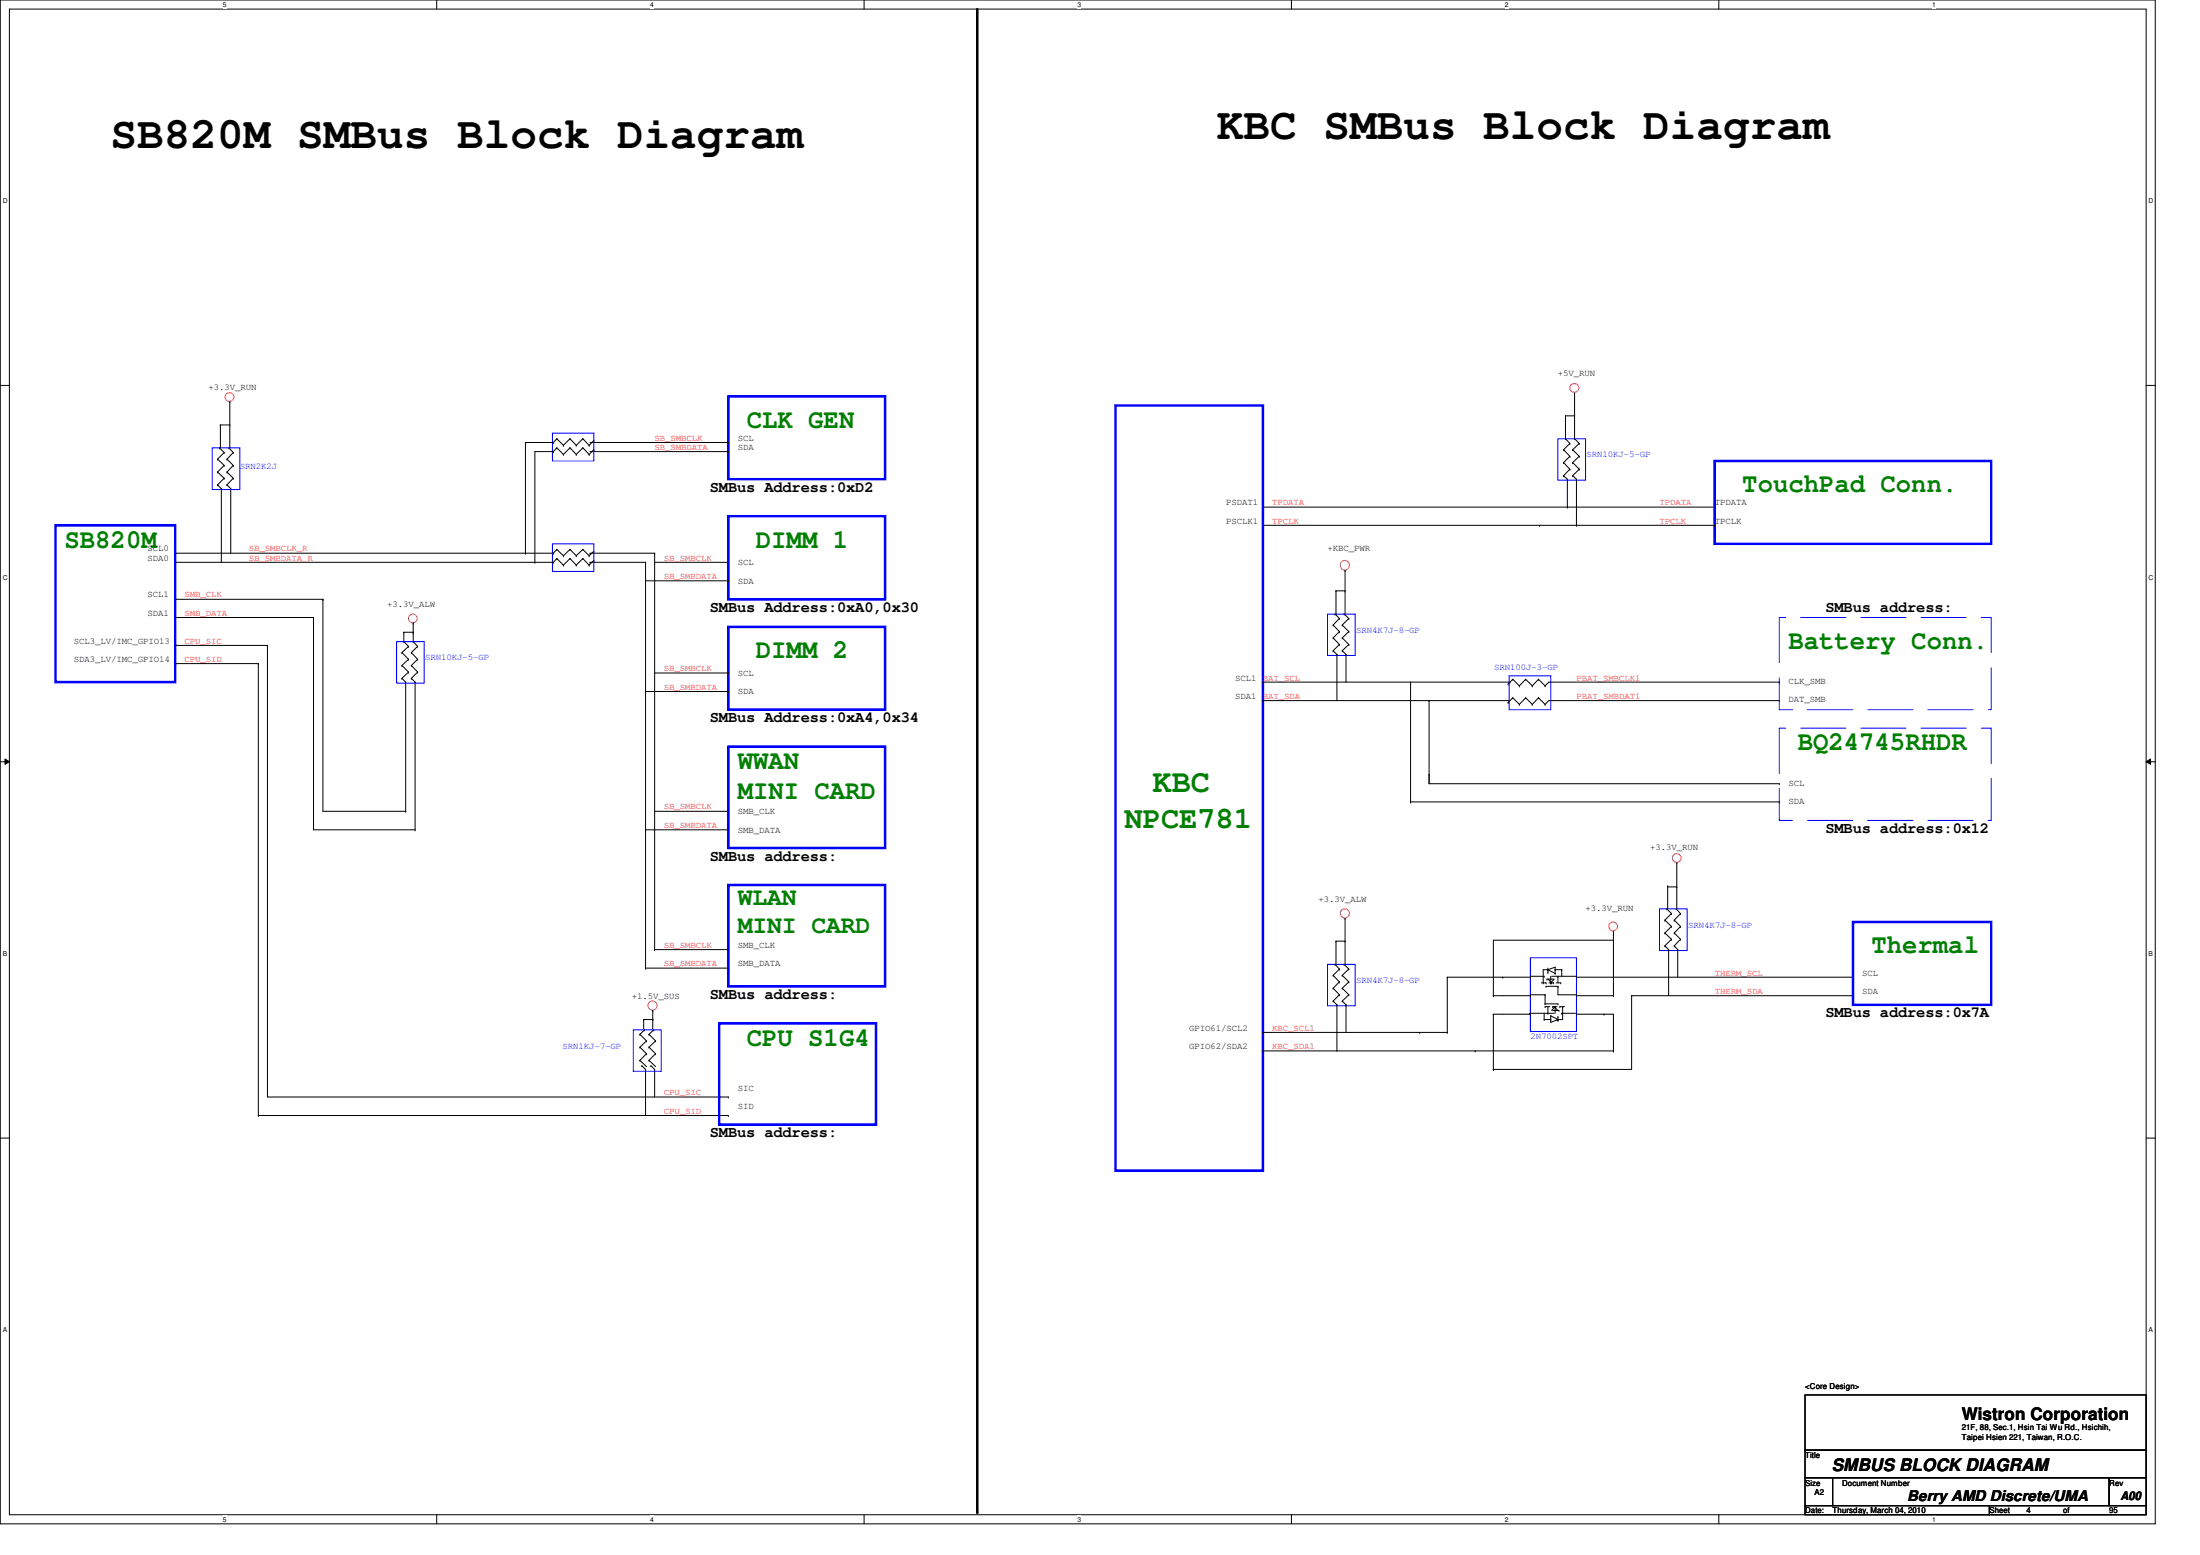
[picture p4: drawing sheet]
<svg xmlns="http://www.w3.org/2000/svg" width="297mm" height="210mm" viewBox="0 0 297 210" stroke-linecap="round" stroke-linejoin="round" font-family="sans-serif">
<path d="M0 0h291v205.7h-291zM1.3 1.2h288.5v203.3h-288.5z" fill="none" stroke="#000" stroke-width=".14"/>
<g fill="#fff">
<path d="M30.1 .1h.5v1h-.5z"/>
<path d="M30.1 204.6h.5v1h-.5z"/>
</g>
<path d="M59 0v1.2M59 204.5v1.2" fill="none" stroke="#000" stroke-width=".14"/>
<g fill="#fff">
<path d="M87.8 .1h.5v1h-.5z"/>
<path d="M87.8 204.6h.5v1h-.5z"/>
</g>
<path d="M116.7 0v1.2M116.7 204.5v1.2" fill="none" stroke="#000" stroke-width=".14"/>
<g fill="#fff">
<path d="M145.5 .1h.5v1h-.5z"/>
<path d="M145.5 204.6h.5v1h-.5z"/>
</g>
<path d="M174.4 0v1.2M174.4 204.5v1.2" fill="none" stroke="#000" stroke-width=".14"/>
<g fill="#fff">
<path d="M203.2 .1h.5v1h-.5z"/>
<path d="M203.2 204.6h.5v1h-.5z"/>
</g>
<path d="M232.1 0v1.2M232.1 204.5v1.2" fill="none" stroke="#000" stroke-width=".14"/>
<g fill="#fff">
<path d="M260.9 .1h.5v1h-.5z"/>
<path d="M260.9 204.6h.5v1h-.5z"/>
<path d="M.4 26.6h.6v1h-.6z"/>
<path d="M290.1 26.6h.6v1h-.6z"/>
<path d="M.4 77.4h.6v1h-.6z"/>
<path d="M290.1 77.4h.6v1h-.6z"/>
</g>
<path d="M0 52h1.3M289.8 52h1.2" fill="none" stroke="#000" stroke-width=".14"/>
<g fill="#fff">
<path d="M.4 128.2h.6v1h-.6z"/>
<path d="M290.1 128.2h.6v1h-.6z"/>
</g>
<path d="M0 102.8h1.3M.7 102.4l.6 .4-.6 .4zM289.8 102.8l.6-.4v.8zM289.8 102.8h1.2" fill="none" stroke="#000" stroke-width=".14"/>
<path d="M.7 102.4l.6 .4-.6 .4zM289.8 102.8l.6-.4v.8z" fill="#000"/>
<g fill="#fff">
<path d="M.4 179h.5v1h-.5z"/>
<path d="M290.1 179h.6v1h-.6z"/>
</g>
<g fill="none" stroke="#000" stroke-width=".14">
<path d="M29.8 57.4h.1M29.8 57.4v3.1M29.8 57.4h1.2M31 54.2h.1M31 57.4h.1M31 54.2v6.3M74.7 59.7h.1M74.7 59.7h-3.8v15M75.2 59.2h.1M75.2 59.2l-.5 .5M75.2 59.2l.9 .9M77 59.2h.1"/>
<path d="M77 59.2l-.9 .9M77 59.2l.8 .9M78.7 59.2h.1M78.7 59.2l-.9 .9M78.7 59.2l.8 .9M79.7 59.7h18.6M80.2 59.5h.1M80.2 59.5l-.7 .6M98.3 59.7h.1M211.4 59.2h.1M211.4 56.1h.1M211.4 59.2l.6 .7"/>
<path d="M211.4 56.1v3.1M211.4 56.1h1.2M212 59.9h.1M212 59.9l-.9 .8M212.6 59.2h.1M212.6 53h.1M212.6 56.1h.1M212.6 59.2l.6 .7M212.6 53v6.2M213.2 59.9h.1M213.2 59.9l-.9 .8M23.7 74.7h51"/>
<path d="M23.7 75.9h51M29.4 65.4h.1M29.4 63.7h.1M29.4 62h.1M29.4 65.4l.5 .6M29.4 63.7l.9 .9M29.4 62l.9 .8M29.6 60.5h.1M29.6 60.5l.7 .6M29.9 66h.1M29.9 66v9.9M30.3 64.6h.1"/>
<path d="M30.3 62.8h.1M30.3 61.1h.1M30.3 64.6l-.9 .8M30.3 62.8l-.9 .9M30.3 61.1l-.9 .9M30.6 65.4h.1M30.6 63.7h.1M30.6 62h.1M30.6 65.4l.6 .6M30.6 63.7l.9 .9M30.6 62l.9 .8M30.9 60.5h.1"/>
<path d="M30.9 60.5l.6 .6M31.2 66h.1M31.2 66v8.7M31.5 64.6h.1M31.5 62.8h.1M31.5 61.1h.1M31.5 64.6l-.9 .8M31.5 62.8l-.9 .9M31.5 61.1l-.9 .9M70.9 74.7h.1M72.2 75.9h.1M74.7 74.7h.1"/>
<path d="M74.7 75.9h.1M74.7 61h.1M74.7 61h-2.5v14.9M75.2 75.4h.1M75.2 74.2h.1M75.2 60.5h.1M75.2 75.4l-.5 .5M75.2 74.2l-.5 .5M75.2 75.4l.9 .9M75.2 74.2l.9 .8M75.2 60.5l-.5 .5M75.2 60.5l.9 .8"/>
<path d="M76.1 76.3h.1M76.1 75h.1M76.1 61.3h.1M76.1 60.1h.1M77 75.4h.1M77 74.2h.1M77 60.5h.1M77 75.4l-.9 .9M77 75.4l.8 .9M77 74.2l-.9 .8M77 74.2l.8 .8M77 60.5l-.9 .8"/>
<path d="M77 60.5l.8 .8M77.8 76.3h.1M77.8 75h.1M77.8 61.3h.1M77.8 60.1h.1M78.7 75.4h.1M78.7 74.2h.1M78.7 60.5h.1M78.7 75.4l-.9 .9M78.7 75.4l.8 .9M78.7 74.2l-.9 .8M78.7 74.2l.8 .8"/>
<path d="M78.7 60.5l-.9 .8M78.7 60.5l.8 .8M79.5 76.3h.1M79.5 75h.1M79.5 61.3h.1M79.5 60.1h.1M79.7 74.7h.1M79.7 75.9h.1M79.7 74.7h8.7M79.7 75.9h7.5M79.7 61h18.6M80.2 75.6h.1"/>
<path d="M80.2 74.4h.1M80.2 60.7h.1M80.2 75.6l-.7 .7M80.2 74.4l-.7 .6M80.2 60.7l-.7 .6M87.2 75.9h.1M87.2 75.9v54.8M87.2 78.4h11.1M88.4 75.9h.1M88.4 74.7h.1M88.4 74.7v53.5M88.4 75.9h9.9"/>
<path d="M98.3 75.9h.1M98.3 78.4h.1M98.3 61h.1M170.5 68.5h.1M170.5 70.9h.1M170.5 70.9h61M170.5 68.5h61M180.4 79.8h.1M180.4 79.8v3.1M180.4 79.8h1.2M181.6 77h.1M181.6 79.8h.1"/>
<path d="M181.6 77v5.9M207.9 70.9h.1M211.1 64.2h.1M211.1 62.4h.1M211.1 60.7h.1M211.1 64.2l.5 .5v3.8M211.1 62.4l.9 .9M211.1 60.7l.9 .9M211.6 68.5h.1M212 63.3h.1M212 61.6h.1M212 63.3l-.9 .9"/>
<path d="M212 61.6l-.9 .8M212.3 64.2h.1M212.3 62.4h.1M212.3 60.7h.1M212.3 64.2l.5 .5v6.2M212.3 62.4l.9 .9M212.3 60.7l.9 .9M212.8 70.9h.1M213.2 63.3h.1M213.2 61.6h.1M213.2 63.3l-.9 .9M213.2 61.6l-.9 .8"/>
<path d="M231.5 68.5h.1M231.5 70.9h.1M23.7 80.9h19.9M23.7 83.4h18.6M23.7 89.6h11.2M23.7 87.1h12.4M34.9 89.6h.1M34.9 89.6v61M36.1 87.1h.1M36.1 87.1v61h62.2M42.3 83.4h.1M42.3 83.4v28.6h13.7"/>
<path d="M43.6 80.9h.1M43.6 80.9v28.6h11.2M54.3 91.6h.1M54.3 89.8h.1M54.3 88.1h.1M54.3 91.6l.5 .5M54.3 89.8l.9 .9M54.3 88.1l.9 .9M54.5 86.6h.1M54.5 85.3h.1M54.5 86.6l.7 .6M54.5 85.3v1.3"/>
<path d="M54.5 85.3h1.3M54.8 92.1h.1M54.8 92.1v17.4M55.2 90.7h.1M55.2 89h.1M55.2 87.2h.1M55.2 90.7l-.9 .9M55.2 89l-.9 .8M55.2 87.2l-.9 .9M55.5 91.6h.1M55.5 89.8h.1M55.5 88.1h.1"/>
<path d="M55.5 91.6l.5 .5M55.5 89.8l.9 .9M55.5 88.1l.9 .9M55.8 86.6h.1M55.8 85.3h.1M55.8 84.1h.1M55.8 86.6l.6 .6M55.8 84.1v2.5M56 92.1h.1M56 92.1v19.9M56.4 90.7h.1M56.4 89h.1"/>
<path d="M56.4 87.2h.1M56.4 90.7l-.9 .9M56.4 89l-.9 .8M56.4 87.2l-.9 .9M87.2 93.3h11.1M88.4 90.8h9.9M98.3 90.8h.1M98.3 93.3h.1M170.5 92.1h.1M170.5 94.6h.1M170.5 92.1h33.4M170.5 94.6h33.2"/>
<path d="M180 87.8h.1M180 86.1h.1M180 84.4h.1M180 87.8l.5 .5M180 86.1l.8 .9M180 84.4l.8 .9M180.3 82.9h.1M180.3 82.9l.5 .6M180.5 88.3h.1M180.5 88.3v6.3M180.8 87h.1M180.8 85.3h.1"/>
<path d="M180.8 83.5h.1M180.8 87l-.8 .8M180.8 85.3l-.8 .8M180.8 83.5l-.8 .9M181.2 87.8h.1M181.2 86.1h.1M181.2 84.4h.1M181.2 87.8l.5 .5M181.2 86.1l.9 .9M181.2 84.4l.9 .9M181.5 82.9h.1M181.5 82.9l.6 .6"/>
<path d="M181.7 88.3h.1M181.7 88.3v3.8M182.1 87h.1M182.1 85.3h.1M182.1 83.5h.1M182.1 87l-.9 .8M182.1 85.3l-.9 .8M182.1 83.5l-.9 .9M190.5 92.1h.1M190.5 92.1v16.1M193 94.6h.1M193 94.6v11.2h47.2"/>
<path d="M203.6 92.3h.1M203.6 94.8h.1M203.9 92.1h.1M204.3 91.7h.1M204.3 94.2h.1M204.3 91.7l.8 .9M204.3 91.7l-.7 .6M204.3 94.2l.8 .9M204.3 94.2l-.7 .6M205.1 92.6h.1M205.1 95.1h.1M206 91.7h.1"/>
<path d="M206 94.2h.1M206 91.7l.9 .9M206 91.7l-.9 .9M206 94.2l.9 .9M206 94.2l-.9 .9M206.9 92.6h.1M206.9 95.1h.1M207.7 91.7h.1M207.7 94.2h.1M207.7 91.7l.9 .9M207.7 91.7l-.8 .9M207.7 94.2l.9 .9"/>
<path d="M207.7 94.2l-.8 .9M208.6 92.6h.1M208.6 95.1h.1M240.2 92.1h.1M240.2 94.6h.1M240.2 92.1h-31.1l-.5 .5M240.2 94.6h-31.1l-.5 .5M54.8 109.5h.1M56 112h.1M87.2 112h.1M87.2 112h11.1M88.4 109.5h.1"/>
<path d="M88.4 109.5h9.9M190.5 108.2h.1M190.5 108.2h49.7M193 104.5h.1M225.2 119.6h.1M225.2 119.6v3.1M225.2 119.7h1.2M226.4 116.5h.1M226.4 119.7h.1M226.4 116.5v6.2M240.2 105.8h.1M240.2 108.2h.1"/>
<path d="M86.4 139.6h.1M86.4 139.6l.9 .9M86.9 137.6h.1M86.9 137.6h1.2M86.9 137.6v1.3M87 139h.1M87 139l-.6 .6M87.2 130.7h.1M87.2 130.7h11.1M87.6 139.6h.1M87.6 139.6l.9 .9M88.1 137.6h.1"/>
<path d="M88.1 136.4h.1M88.1 136.4v2.5M88.3 139h.1M88.3 139l-.7 .6M88.4 128.2h.1M88.4 128.2h9.9M170.5 139.4h.1M170.5 139.4h24.9M180 135.1h.1M180 133.4h.1M180 131.7h.1M180 135.1l.5 .5"/>
<path d="M180 133.4l.8 .9M180 131.7l.8 .8M180.3 130.2h.1M180.3 130.2l.5 .6M180.4 127h.1M180.4 127v3.2M180.4 127h1.2M180.5 135.6h.1M180.5 135.6v6.3M180.8 134.3h.1M180.8 132.5h.1M180.8 130.8h.1"/>
<path d="M180.8 134.3l-.8 .8M180.8 132.5l-.8 .9M180.8 130.8l-.8 .9M181.2 135.1h.1M181.2 133.4h.1M181.2 131.7h.1M181.2 135.1l.5 .5M181.2 133.4l.9 .9M181.2 131.7l.9 .8M181.5 130.2h.1M181.5 130.2l.6 .6M181.6 124h.1"/>
<path d="M181.6 127h.1M181.6 124v6.2M181.7 135.6h.1M181.7 135.6v3.8M182.1 134.3h.1M182.1 132.5h.1M182.1 130.8h.1M182.1 134.3l-.9 .8M182.1 132.5l-.9 .9M182.1 130.8l-.9 .9M191.7 139.4h.1M195.4 139.4h.1"/>
<path d="M195.4 131.9h.1M195.4 131.9v7.5M195.4 131.9h11.2M201.6 136.9h.1M201.6 134.4h.1M201.6 134.4h5M201.6 136.9h5M201.6 136.9v7.5M202.9 131.9h.1M206.5 136.8h.1M206.5 136.8h3.3M206.6 136.9h.1"/>
<path d="M206.6 134.4h.1M206.6 131.9h.1M206.6 131.8h1.9M206.6 134.3h2M208.1 132.7h.6M208.4 132.7h.1M208.5 131.8h.1M208.5 137.6h.1M208.5 137.6h.9M208.5 136.8v.8M208.6 134.3h.1M208.6 135.5h.1"/>
<path d="M208.6 135.9h.1M208.6 134.3v1.2M208.6 135.5h1.8M208.6 135.9h.6M208.7 132.7h.1M208.7 133.1h.1M208.7 133.1h1.7M208.9 132.2h.1M208.9 132.2h.9M209 131.3h.1M209 130.9h.1M209 136.8h.1"/>
<path d="M209 130.7v.6M209 135.9v.9M209 130.9l1-.3v.8M209 130.9l1 .5M209 132.2l.5 .5M209.1 130.9h.1M209.1 130.9h-.7v1.8M209.1 132.7h.7M209.4 132.7h.1M209.4 137.6h.1M209.4 137.1h.1M209.4 131.8v.9"/>
<path d="M209.4 137.1v.9l1-.4M209.4 137.1l1 .5M209.5 132.7h.1M209.5 131.8h3.3M209.6 135.9h.1M209.6 135.9h.6M209.6 136.4h.9M209.8 132.7h.1M209.8 135.9h.1M209.8 132.2l-.4 .5M209.8 135.9l.6 .5M210 130.9h.1"/>
<path d="M210 131.4h.1M210 135.9h.1M210 130.9h.9M210 135.9v.9M210 135.9l-.5 .5M210.1 132.7h.6M210.2 137.6h.1M210.4 135.5h.1M210.4 131.8h.1M210.4 133.1h.1M210.4 137.2h.1M210.4 137.6h.1"/>
<path d="M210.4 133.1v1.2h2.4M210.4 131.8v.9M210.4 137.2v.7M210.5 136.4h.1M210.6 135.9h.1M210.6 135.9h.6M210.7 132.7h.1M210.9 130.9h.1M210.9 136.8h.1M210.9 130.9v.9M210.9 136.8h1.8M211 135.9h.1"/>
<path d="M211 135.9v1.7h-.8M212.8 131.8h.1M212.8 134.3h.1M212.8 136.9h.1M212.8 131.9h37.4M212.8 134.4h5M212.8 136.9h5v5M216.6 136.9h.1M217.8 134.4h.1M217.8 126.9h.1M217.8 125.7v8.7M217.8 126.9h-16.2v7.5"/>
<path d="M220.3 134.4h.1M220.3 134.4v10h-18.7M220.3 134.4h29.9M224.8 127.7h.1M224.8 125.9h.1M224.8 124.2h.1M224.8 127.7l.5 .5M224.8 125.9l.9 .9M224.8 124.2l.9 .9M225 122.7h.1M225 122.7l.7 .6M225.3 128.2h.1"/>
<path d="M225.3 128.2v6.2M225.7 126.8h.1M225.7 125.1h.1M225.7 123.3h.1M225.7 126.8l-.9 .9M225.7 125.1l-.9 .8M225.7 123.3l-.9 .9M226.1 127.7h.1M226.1 125.9h.1M226.1 124.2h.1M226.1 127.7l.4 .5M226.1 125.9l.8 .9"/>
<path d="M226.1 124.2l.8 .9M226.3 122.7h.1M226.3 122.7l.6 .6M226.5 128.2h.1M226.5 128.2v3.7M226.9 126.8h.1M226.9 125.1h.1M226.9 123.3h.1M226.9 126.8l-.8 .9M226.9 125.1l-.8 .8M226.9 123.3l-.8 .9M250.2 131.9h.1"/>
<path d="M250.2 134.4h.1M0 153.6h1.3M34.9 150.6h.1M34.9 150.6h63.4M86.4 143.1h.1M86.4 141.4h.1M86.4 143.1l.9 .9M86.4 141.4l.9 .8M86.7 143.8h.1M86.7 143.8l.5 .6M87.2 144.4h.1M87.2 144.4v6.2"/>
<path d="M87.3 142.2h.1M87.3 140.5h.1M87.3 142.2l-.9 .9M87.3 140.5l-.9 .9M87.6 143.1h.1M87.6 141.4h.1M87.6 143.1l.9 .9M87.6 141.4l.9 .8M87.9 143.8h.1M87.9 143.8l.5 .6M88.4 144.4h.1M88.4 144.4v3.7"/>
<path d="M88.5 142.2h.1M88.5 140.5h.1M88.5 142.2l-.9 .9M88.5 140.5l-.9 .9M98.3 148.1h.1M98.3 150.6h.1M170.5 141.9h.1M170.5 141.9h47.3M199.2 141.9h.1M201.6 144.4h.1M217.8 141.9h.1M289.8 153.6h1.2"/>
<path d="M243.7 188.3h46.1v7.4h-46.1zM243.7 195.7h46.1v3.8h-46.1zM243.7 199.5h3.7v3.7h-3.7zM247.4 199.5h37.4v3.7h-37.4zM284.8 199.5h5v3.7h-5zM243.7 203.2h24.9v1.3h-24.9zM268.6 203.2h21.2v1.3h-21.2z"/>
</g>
<path d="M240.2 98.3h28.7v12.4h-28.7zM240.2 83.4h28.7v12.4h-28.7z" fill="none" stroke="#00f" stroke-width=".14" stroke-dasharray="6.1 2"/>
<path d="M74.6 58.5h5.6v3.7h-5.6zM210.4 59.2h3.7v5.6h-3.7zM28.7 60.5h3.7v5.6h-3.7zM74.6 73.4h5.6v3.7h-5.6zM53.5 86.6h3.8v5.6h-3.8zM179.2 82.9h3.8v5.6h-3.8zM203.7 91.2h5.7v4.6h-5.7zM85.5 139h3.8v5.6h-3.8zM179.2 130.2h3.8v5.6h-3.8zM206.6 129.3h6.2v9.9h-6.2zM224.1 122.7h3.7v5.6h-3.7z" fill="none" stroke="#00f" stroke-width=".14"/>
<g fill="none" stroke="#f00" stroke-width=".14">
<circle cx="31" cy="53.6" r=".59"/>
<circle cx="212.6" cy="52.4" r=".61"/>
<circle cx="181.6" cy="76.3" r=".64"/>
<circle cx="55.8" cy="83.5" r=".59"/>
<circle cx="226.4" cy="115.8" r=".59"/>
<circle cx="88.1" cy="135.7" r=".62"/>
<circle cx="181.6" cy="123.3" r=".62"/>
<circle cx="217.8" cy="125" r=".59"/>
</g>
<path d="M98.3 53.5h21.2v11.2h-21.2zM150.6 54.7h19.9v103.3h-19.9zM7.5 70.9h16.2v21.2h-16.2zM98.3 69.7h21.2v11.2h-21.2zM231.5 62.2h37.4v11.2h-37.4zM98.3 84.6h21.2v11.2h-21.2zM98.3 100.8h21.2v13.7h-21.2zM98.3 119.5h21.2v13.6h-21.2zM97.1 138.1h21.2v13.7h-21.2zM250.2 124.5h18.7v11.1h-18.7z" fill="none" stroke="#00f" stroke-width=".34"/>
<path d="M131.9 1.2v202.9" fill="none" stroke="#000" stroke-width=".34"/>
<circle cx="131.9" cy="204.1" r=".17" fill="#000"/>
<g font-size="6">
<text x="14.9" y="19.9">SB820M SMBus Block Diagram</text>
<text x="164.3" y="18.7">KBC SMBus Block Diagram</text>
</g>
<text font-size="4.3" fill="#008000" x="155.6" y="106.9">KBC</text>
<text font-size="4.1" fill="#008000" x="151.8" y="111.7">NPCE781</text>
<g font-size="3.6" fill="#008000">
<text x="100.8" y="57.7">CLK GEN</text>
<text x="235.2" y="66.5">TouchPad Conn.</text>
<text x="8.7" y="73.9">SB820M</text>
<text x="102.1" y="73.9">DIMM 1</text>
<text x="102.1" y="88.9">DIMM 2</text>
<text x="241.5" y="87.6">Battery Conn.</text>
<text x="242.7" y="101.3">BQ24745RHDR</text>
<text x="99.6" y="103.8">WWAN</text>
<text x="99.6" y="107.9">MINI CARD</text>
<text x="252.7" y="128.7">Thermal</text>
<text x="100.8" y="141.1">CPU S1G4</text>
</g>
<g font-size="3.3" fill="#008000">
<text x="99.6" y="122.2">WLAN</text>
<text x="99.6" y="126">MINI CARD</text>
</g>
<g font-size="2.3">
<text x="264.9" y="191.7">Wistron Corporation</text>
<text x="247.3" y="198.5">SMBUS BLOCK DIAGRAM</text>
</g>
<g font-size="2.1">
<text x="95.8" y="66.4">SMBus Address:0xD2</text>
<text x="95.8" y="82.6">SMBus Address:0xA0,0x30</text>
<text x="246.5" y="82.6">SMBus address:</text>
<text x="95.8" y="97.5">SMBus Address:0xA4,0x34</text>
<text x="246.5" y="112.4">SMBus address:0x12</text>
<text x="95.8" y="116.2">SMBus address:</text>
<text x="95.8" y="134.8">SMBus address:</text>
<text x="246.5" y="137.3">SMBus address:0x7A</text>
<text x="95.8" y="153.5">SMBus address:</text>
</g>
<text font-size="2" x="257.5" y="202.6">Berry AMD Discrete/UMA</text>
<text font-size="1.6" x="286.3" y="202.4">A00</text>
<g font-size="1.2">
<text x="28.1" y="52.7">+3.3V_RUN</text>
<text x="210.4" y="50.8">+5V_RUN</text>
<text x="99.6" y="59.5">SCL</text>
<text x="99.6" y="60.7">SDA</text>
<text x="165.6" y="70.7">PSCLK1</text>
<text x="165.6" y="68.2">PSDAT1</text>
<text x="231.5" y="68.2">TPDATA</text>
<text x="231.5" y="70.7">TPCLK</text>
<text x="19.9" y="74.4">SCL0</text>
<text x="19.9" y="75.7">SDA0</text>
<text x="99.6" y="76.3">SCL</text>
<text x="179.2" y="74.4">+KBC_PWR</text>
<text x="19.9" y="80.6">SCL1</text>
<text x="19.9" y="83.1">SDA1</text>
<text x="52.3" y="81.9">+3.3V_ALW</text>
<text x="99.6" y="78.8">SDA</text>
<text x="10" y="86.9">SCL3_LV/IMC_GPIO13</text>
<text x="10" y="89.4">SDA3_LV/IMC_GPIO14</text>
<text x="99.6" y="91.2">SCL</text>
<text x="99.6" y="93.7">SDA</text>
<text x="166.8" y="91.9">SCL1</text>
<text x="166.8" y="94.4">SDA1</text>
<text x="241.5" y="92.4">CLK_SMB</text>
<text x="241.5" y="94.8">DAT_SMB</text>
<text x="241.5" y="106">SCL</text>
<text x="99.6" y="109.9">SMB_CLK</text>
<text x="99.6" y="112.4">SMB_DATA</text>
<text x="241.5" y="108.5">SDA</text>
<text x="222.8" y="114.8">+3.3V_RUN</text>
<text x="178" y="121.7">+3.3V_ALW</text>
<text x="214.1" y="123">+3.3V_RUN</text>
<text x="99.6" y="130.4">SMB_DATA</text>
<text x="99.6" y="127.9">SMB_CLK</text>
<text x="251.4" y="131.7">SCL</text>
<text x="85.3" y="134.8">+1.5V_SUS</text>
<text x="251.4" y="134.2">SDA</text>
<text x="160.6" y="141.6">GPIO62/SDA2</text>
<text x="160.6" y="139.1">GPIO61/SCL2</text>
<text x="99.6" y="147.2">SIC</text>
<text x="99.6" y="149.7">SID</text>
</g>
<g font-size="1.2" fill="#f00">
<text x="88.4" y="59.5">SB_SMBCLK</text>
<text x="88.4" y="60.7">SB_SMBDATA</text>
<text x="171.8" y="68.2">TPDATA</text>
<text x="171.8" y="70.7">TPCLK</text>
<text x="224.1" y="68.2">TPDATA</text>
<text x="224.1" y="70.7">TPCLK</text>
<text x="33.6" y="74.4">SB_SMBCLK_R</text>
<text x="33.6" y="75.7">SB_SMBDATA_R</text>
<text x="89.6" y="75.7">SB_SMBCLK</text>
<text x="24.9" y="80.6">SMB_CLK</text>
<text x="24.9" y="83.1">SMB_DATA</text>
<text x="89.6" y="78.1">SB_SMBDATA</text>
<text x="24.9" y="86.9">CPU_SIC</text>
<text x="24.9" y="89.4">CPU_SID</text>
<text x="89.6" y="90.6">SB_SMBCLK</text>
<text x="89.6" y="93.1">SB_SMBDATA</text>
<text x="170.5" y="91.9">BAT_SCL</text>
<text x="170.5" y="94.4">BAT_SDA</text>
<text x="212.8" y="91.9">PBAT_SMBCLK1</text>
<text x="212.8" y="94.4">PBAT_SMBDAT1</text>
<text x="89.6" y="109.3">SB_SMBCLK</text>
<text x="89.6" y="111.8">SB_SMBDATA</text>
<text x="89.6" y="127.9">SB_SMBCLK</text>
<text x="89.6" y="130.4">SB_SMBDATA</text>
<text x="231.5" y="131.7">THERM_SCL</text>
<text x="231.5" y="134.2">THERM_SDA</text>
<text x="171.8" y="139.1">KBC_SCL1</text>
<text x="171.8" y="141.6">KBC_SDA1</text>
<text x="89.6" y="147.9">CPU_SIC</text>
<text x="89.6" y="150.4">CPU_SID</text>
</g>
<g font-size="1.2" fill="#00f">
<text x="32.4" y="63.2">SRN2K2J</text>
<text x="214.2" y="61.7">SRN10KJ-5-GP</text>
<text x="57.4" y="89.1">SRN10KJ-5-GP</text>
<text x="183.1" y="85.4">SRN4K7J-8-GP</text>
<text x="201.8" y="90.4">SRN100J-3-GP</text>
<text x="227.9" y="125.2">SRN4K7J-8-GP</text>
<text x="183.1" y="132.7">SRN4K7J-8-GP</text>
<text x="75.9" y="141.6">SRN1KJ-7-GP</text>
<text x="206.6" y="140.3">2N7002SPT</text>
</g>
<g font-size="1.1">
<text x="243.7" y="187.5">&lt;Core Design&gt;</text>
<text x="243.7" y="196.8">Title</text>
<text x="264.9" y="193.1">21F, 88, Sec.1, Hsin Tai Wu Rd., Hsichih,</text>
<text x="264.9" y="194.4">Taipei Hsien 221, Taiwan, R.O.C.</text>
<text x="243.7" y="200.5">Size</text>
<text x="245" y="201.8">A2</text>
<text x="248.7" y="200.5">Document Number</text>
<text x="284.8" y="200.5">Rev</text>
<text x="243.7" y="204.3">Date:</text>
<text x="247.4" y="204.3">Thursday, March 04, 2010</text>
<text x="268.6" y="204.3">Sheet</text>
<text x="273.6" y="204.3">4</text>
<text x="278.5" y="204.3">of</text>
<text x="284.8" y="204.3">95</text>
</g>
<g font-size=".9">
<text x="30.1" y=".9">5</text>
<text x="87.8" y=".9">4</text>
<text x="145.5" y=".9">3</text>
<text x="203.2" y=".9">2</text>
<text x="260.9" y=".9">1</text>
<text x=".4" y="27.4">D</text>
<text x="290.1" y="27.4">D</text>
<text x=".4" y="78.2">C</text>
<text x="290.1" y="78.2">C</text>
<text x=".4" y="129">B</text>
<text x="290.1" y="129">B</text>
<text x=".4" y="179.8">A</text>
<text x="290.1" y="179.8">A</text>
<text x="30.1" y="205.4">5</text>
<text x="87.8" y="205.4">4</text>
<text x="145.5" y="205.4">3</text>
<text x="203.2" y="205.4">2</text>
<text x="260.9" y="205.4">1</text>
</g>
</svg>
